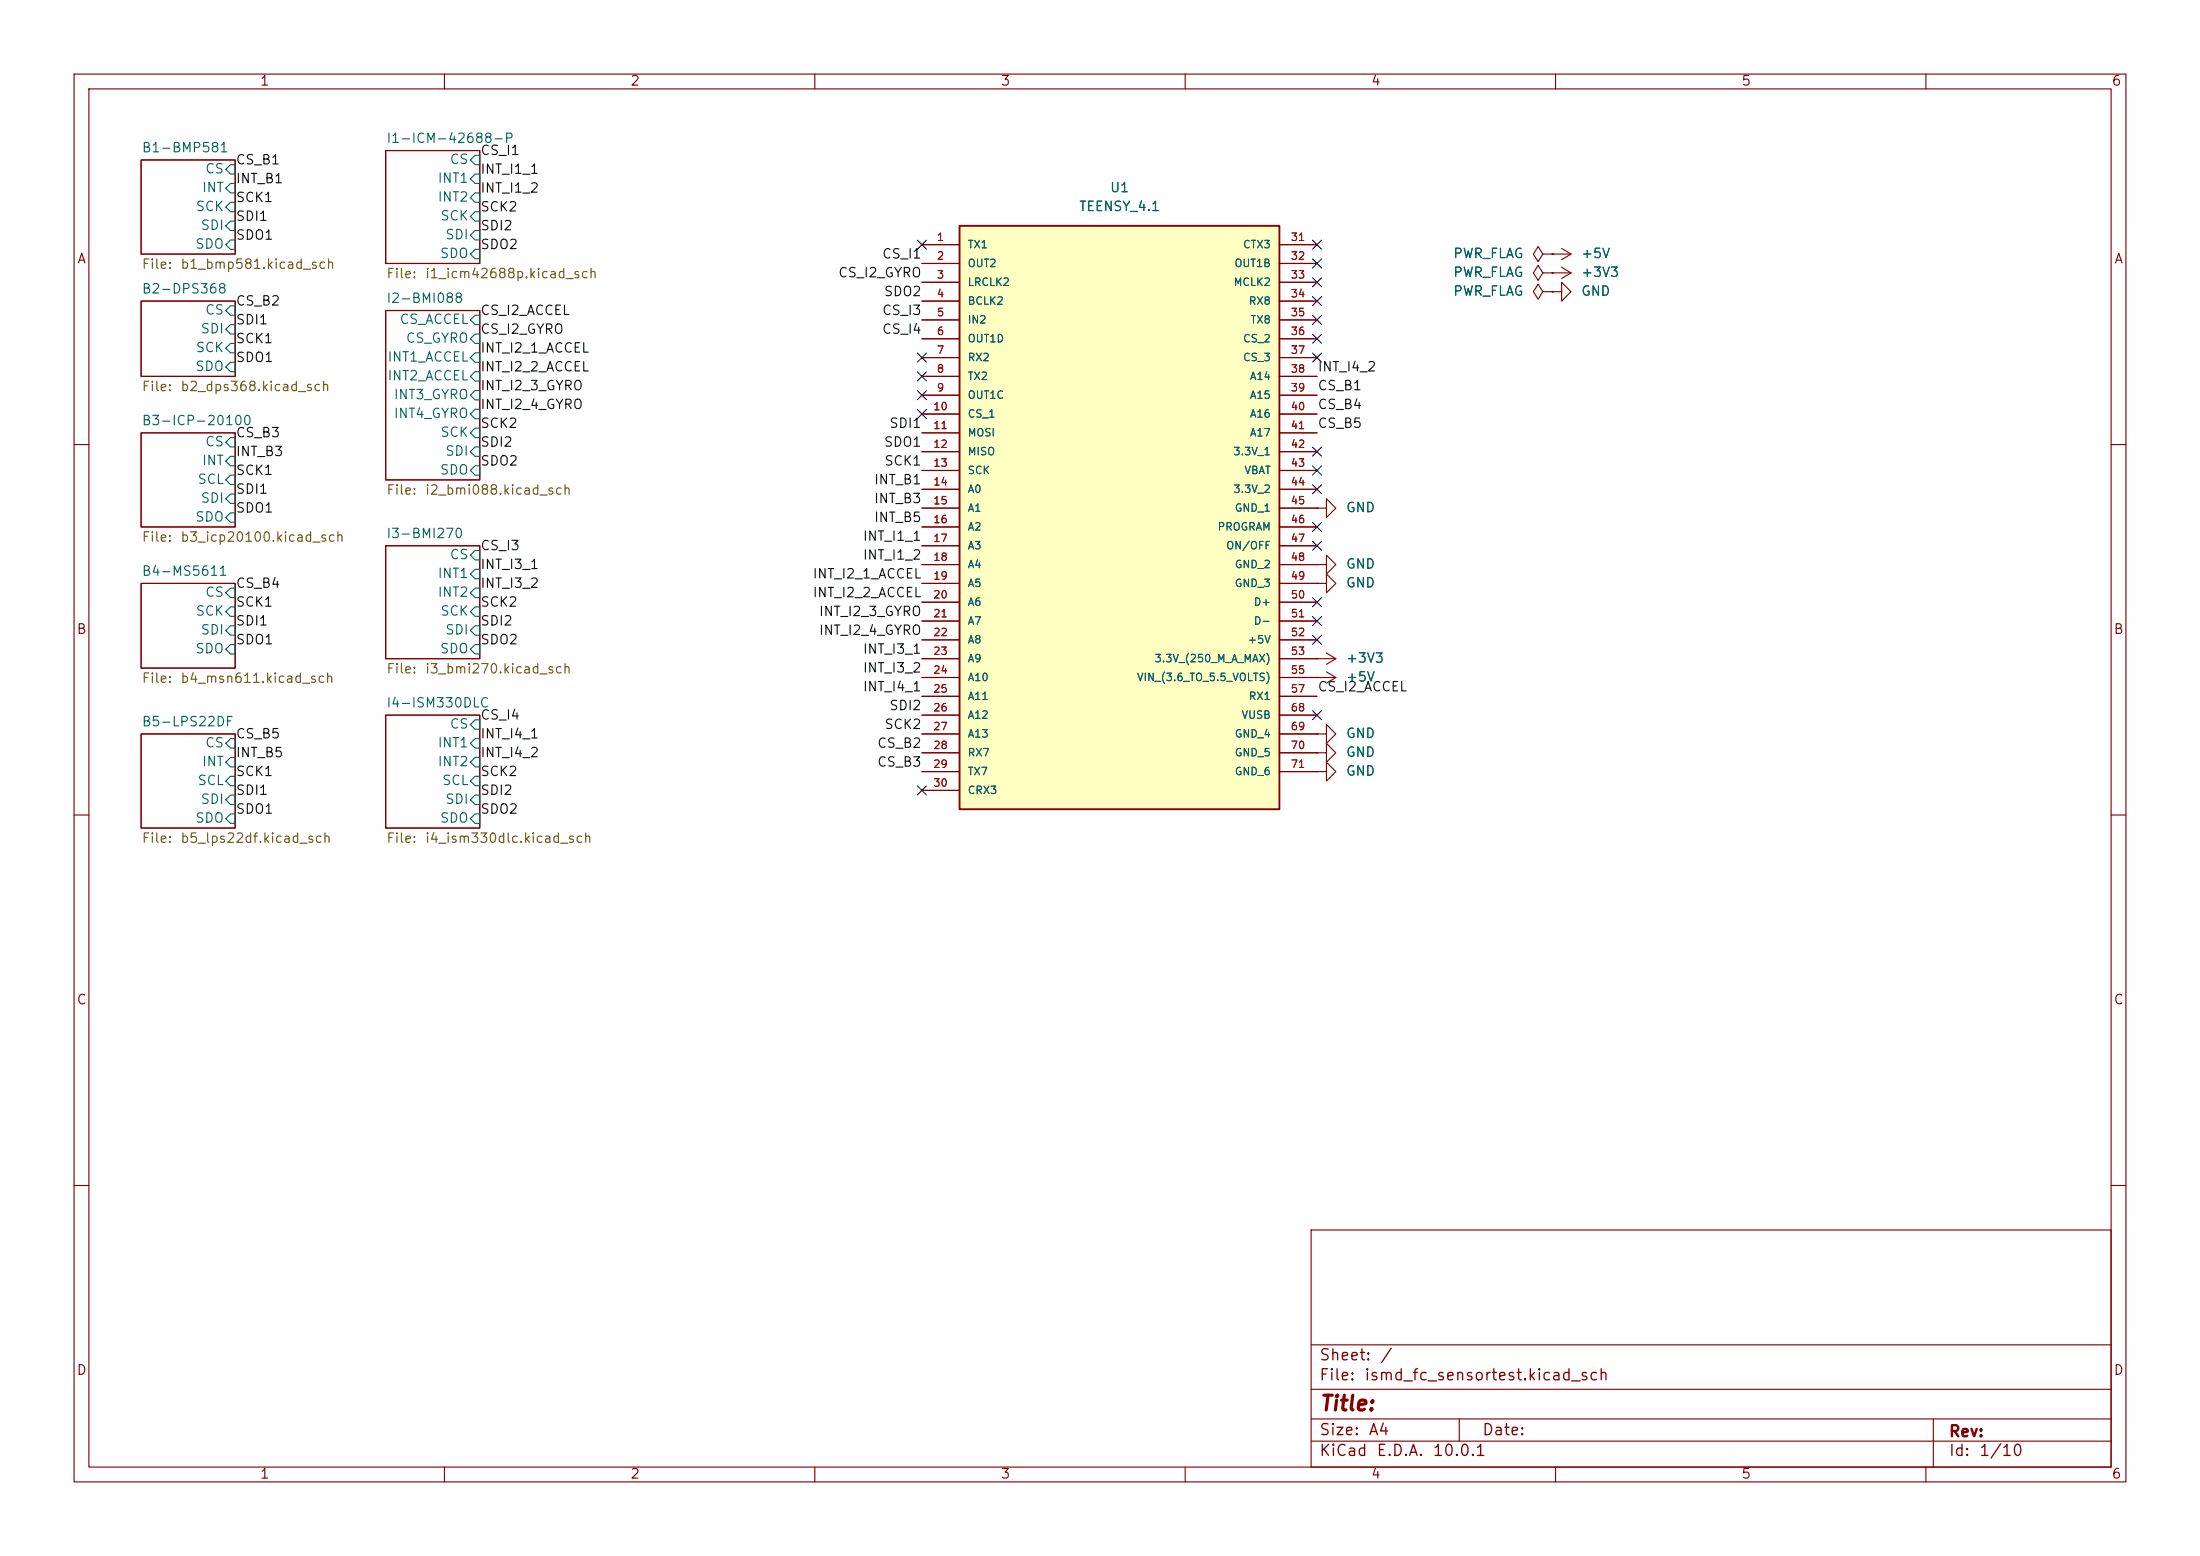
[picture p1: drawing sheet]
<svg xmlns="http://www.w3.org/2000/svg" width="297mm" height="210mm" viewBox="0 0 297 210" stroke-linecap="round" stroke-linejoin="round" font-family="sans-serif">
<g fill="none" stroke="#840000" stroke-width=".15">
<path d="M10 10h277v190h-277zM12 12h273v186h-273zM60 10v2M110 10v2M160 10v2M210 10v2M260 10v2M19 21.6h12.7v12.7h-12.7zM52.1 20.3h12.7v15.3h-12.7zM208.3 36.8l-.7-1-.6 1 .6 1 .7-1h1.2M208.3 39.4l-.7-1-.6 1 .6 1 .7-1h1.2M208.3 34.3l-.7-1-.6 1 .6 1 .7-1h1.2"/>
<path d="M209.5 39.4h1.3v-1.3l1.3 1.3-1.3 1.2v-1.2M209.5 39.4h.1M209.5 36.8h.1M209.5 34.3h.1M209.5 36.8h2.6M209.5 34.3h2.6M210.8 36.1l1.3 .7M210.8 33.5l1.3 .8M212.1 36.8l-1.3 .8M212.1 34.3l-1.3 .8M19 40.6h12.7v10.2h-12.7zM19 58.4h12.7v12.7h-12.7z"/>
<path d="M52.1 41.9h12.7v22.9h-12.7zM10 60h2M19 78.7h12.7v11.5h-12.7zM52.1 73.7h12.7v15.2h-12.7zM285 60h2M19 99.1h12.7v12.7h-12.7zM52.1 96.5h12.7v15.3h-12.7zM177.8 88.9h.1M177.8 91.4h.1M177.8 88.9h2.5M177.8 91.4h2.5M179.1 88.1l1.2 .8"/>
<path d="M179.1 90.7l1.2 .7M180.3 88.9l-1.2 .8M180.3 91.4l-1.2 .8M10 110h2M177.8 101.6h1.3v-1.3l1.2 1.3-1.2 1.3v-1.3M177.8 101.6h.1M177.8 104.1h1.3v-1.2l1.2 1.2-1.2 1.3v-1.3M177.8 104.1h.1M285 110h2M10 160h2M177 166h108v32h-108zM285 160h2"/>
<path d="M60 198v2M110 198v2M160 198v2M177 194.5h108M177 191.5h108M177 187.5h108M177 181.5h108M197 191.5v3M210 198v2M260 198v2M261 191.5v6.5"/>
</g>
<g fill="none" stroke="#006464" stroke-width=".15">
<path d="M30.5 25.4l.6-.6h.6v1.2h-.6zM30.5 27.9l.6-.6h.6v1.3h-.6zM30.5 30.5l.6-.7h.6v1.3h-.6zM30.5 33l.6-.6h.6v1.3h-.6zM31.1 22.2h.6v1.3h-.6l-.6-.6zM64.1 21h.7v1.2h-.7l-.6-.6zM64.1 23.5h.7v1.3h-.7l-.6-.7zM64.1 26h.7v1.3h-.7l-.6-.6zM64.1 28.6h.7v1.2h-.7l-.6-.6zM64.1 31.1h.7v1.3h-.7l-.6-.6zM64.1 33.7h.7v1.2h-.7l-.6-.6zM30.5 41.9l.6-.6h.6v1.2h-.6z"/>
<path d="M30.5 44.5l.6-.7h.6v1.3h-.6zM30.5 49.5l.6-.6h.6v1.3h-.6zM30.5 47l.6-.6h.6v1.2h-.6zM30.5 59.7l.6-.6h.6v1.2h-.6zM64.1 42.5h.7v1.3h-.7l-.6-.6zM64.1 45.1h.7v1.3h-.7l-.6-.7zM64.1 47.6h.7v1.3h-.7l-.6-.6zM64.1 50.2h.7v1.2h-.7l-.6-.6zM64.1 52.7h.7v1.3h-.7l-.6-.7zM64.1 55.2h.7v1.3h-.7l-.6-.6zM64.1 57.8h.7v1.3h-.7l-.6-.7zM30.5 62.2l.6-.6h.6v1.3h-.6z"/>
<path d="M30.5 64.8l.6-.7h.6v1.3h-.6zM30.5 67.3l.6-.6h.6v1.2h-.6zM30.5 69.9l.6-.7h.6v1.3h-.6zM64.1 74.3h.7v1.3h-.7l-.6-.7zM64.1 76.8h.7v1.3h-.7l-.6-.6zM64.1 79.4h.7v1.2h-.7l-.6-.6zM64.1 60.3h.7v1.3h-.7l-.6-.6zM64.1 62.9h.7v1.2h-.7l-.6-.6zM30.5 80l.6-.6h.6v1.2h-.6zM30.5 82.6l.6-.7h.6v1.3h-.6zM30.5 85.1l.6-.6h.6v1.2h-.6zM31.1 99.7h.6v1.3h-.6l-.6-.7z"/>
<path d="M31.1 87h.6v1.3h-.6l-.6-.7zM64.1 97.2h.7v1.2h-.7l-.6-.6zM64.1 99.7h.7v1.3h-.7l-.6-.7zM64.1 81.9h.7v1.3h-.7l-.6-.6zM64.1 84.5h.7v1.2h-.7l-.6-.6zM64.1 87h.7v1.3h-.7l-.6-.7zM30.5 105.4l.6-.6h.6v1.2h-.6zM31.1 102.2h.6v1.3h-.6l-.6-.6zM31.1 107.3h.6v1.3h-.6l-.6-.6zM31.1 109.9h.6v1.2h-.6l-.6-.6zM64.1 102.2h.7v1.3h-.7l-.6-.6zM64.1 104.8h.7v1.2h-.7l-.6-.6z"/>
<path d="M64.1 107.3h.7v1.3h-.7l-.6-.6zM64.1 109.9h.7v1.2h-.7l-.6-.6z"/>
</g>
<path d="M129.5 30.5h43.2v78.7h-43.2z" fill="#ffffc2"/>
<path d="M129.5 30.5h43.2v78.7h-43.2z" fill="none" stroke="#840000" stroke-width=".25"/>
<g fill="none" stroke="#840000" stroke-width=".15">
<path d="M124.5 33h5M124.5 35.6h5M124.5 38.1h5M172.7 33h5.1M172.7 35.6h5.1M172.7 38.1h5.1M209.5 34.3h.1M209.5 39.4h.1M209.5 36.8h.1M124.5 40.6h5M124.5 43.2h5M124.5 45.7h5"/>
<path d="M124.5 48.3h5M124.5 50.8h5M124.5 53.3h5M124.5 55.9h5M124.5 58.4h5M172.7 40.6h5.1M172.7 43.2h5.1M172.7 45.7h5.1M172.7 48.3h5.1M172.7 50.8h5.1M172.7 53.3h5.1M172.7 55.9h5.1"/>
<path d="M172.7 58.4h5.1M124.5 63.5h5M124.5 66h5M124.5 68.6h5M124.5 71.1h5M124.5 73.7h5M124.5 76.2h5M124.5 78.7h5M124.5 61h5M172.7 63.5h5.1M172.7 66h5.1M172.7 68.6h5.1"/>
<path d="M172.7 71.1h5.1M172.7 73.7h5.1M172.7 76.2h5.1M172.7 78.7h5.1M172.7 61h5.1M177.8 78.7h1.3v-1.2l1.2 1.2-1.2 1.3v-1.3M177.8 78.7h.1M177.8 68.6h1.3v-1.3l1.2 1.3-1.2 1.3v-1.3M177.8 68.6h.1M177.8 76.2h1.3v-1.3l1.2 1.3-1.2 1.3v-1.3M177.8 76.2h.1M124.5 81.3h5"/>
<path d="M124.5 83.8h5M124.5 86.4h5M124.5 88.9h5M124.5 91.4h5M124.5 94h5M124.5 96.5h5M124.5 99.1h5M172.7 81.3h5.1M172.7 83.8h5.1M172.7 86.4h5.1M172.7 88.9h5.1M172.7 91.4h5.1"/>
<path d="M172.7 94h5.1M172.7 96.5h5.1M172.7 99.1h5.1M177.8 99.1h1.3v-1.3l1.2 1.3-1.2 1.2v-1.2M177.8 99.1h.1M177.8 91.4h.1M177.8 88.9h.1M124.5 101.6h5M124.5 104.1h5M124.5 106.7h5M172.7 101.6h5.1M172.7 104.1h5.1"/>
<path d="M177.8 104.1h.1M177.8 101.6h.1"/>
</g>
<g fill="none" stroke="#000084" stroke-width=".15">
<path d="M123.9 32.4l1.2 1.2M125.1 32.4l-1.2 1.2M177.2 37.5l1.2 1.2M177.2 32.4l1.2 1.2M177.2 35l1.2 1.2M178.4 37.5l-1.2 1.2M178.4 32.4l-1.2 1.2M178.4 35l-1.2 1.2M123.9 50.2l1.2 1.2M123.9 55.3l1.2 1.2M123.9 52.7l1.2 1.2M123.9 47.7l1.2 1.2"/>
<path d="M125.1 50.2l-1.2 1.2M125.1 55.3l-1.2 1.2M125.1 52.7l-1.2 1.2M125.1 47.7l-1.2 1.2M177.2 45.1l1.2 1.2M177.2 47.7l1.2 1.2M177.2 42.6l1.2 1.2M177.2 40l1.2 1.2M178.4 45.1l-1.2 1.2M178.4 47.7l-1.2 1.2M178.4 42.6l-1.2 1.2M178.4 40l-1.2 1.2"/>
<path d="M177.2 65.4l1.2 1.2M177.2 62.9l1.2 1.2M177.2 60.4l1.2 1.2M177.2 70.5l1.2 1.2M177.2 73.1l1.2 1.2M178.4 65.4l-1.2 1.2M178.4 62.9l-1.2 1.2M178.4 60.4l-1.2 1.2M178.4 70.5l-1.2 1.2M178.4 73.1l-1.2 1.2M177.2 85.8l1.2 1.2M177.2 80.7l1.2 1.2"/>
<path d="M177.2 83.2l1.2 1.2M177.2 95.9l1.2 1.2M178.4 85.8l-1.2 1.2M178.4 80.7l-1.2 1.2M178.4 83.2l-1.2 1.2M178.4 95.9l-1.2 1.2M123.9 106.1l1.2 1.2M125.1 106.1l-1.2 1.2"/>
</g>
<text font-size="2" fill="#840000" x="178" y="190.9">Title:</text>
<g font-size="1.5" fill="#840000">
<text x="178" y="184">Sheet:</text>
<text x="186.2" y="184">/</text>
<text x="178" y="186.7">File:</text>
<text x="184.1" y="186.7">ismd_fc_sensortest.kicad_sch</text>
<text x="178" y="196.9">KiCad</text>
<text x="178" y="194.1">Size:</text>
<text x="184.7" y="194.1">A4</text>
<text x="185.7" y="196.9">E.D.A.</text>
<text x="193.3" y="196.9">10.0.1</text>
<text x="200" y="194.1">Date:</text>
<text x="263" y="194.3">Rev:</text>
<text x="263" y="196.9">Id:</text>
<text x="267.1" y="196.9">1/10</text>
</g>
<g font-size="1.3" fill="#840000">
<text x="35" y="11.9">1</text>
<text x="85" y="11.9">2</text>
<text x="135" y="11.9">3</text>
<text x="185" y="11.9">4</text>
<text x="235" y="11.9">5</text>
<text x="285" y="11.9">6</text>
<text x="10.3" y="35.9">A</text>
<text x="285.3" y="35.9">A</text>
<text x="10.3" y="85.9">B</text>
<text x="285.3" y="85.9">B</text>
<text x="10.3" y="135.9">C</text>
<text x="285.3" y="135.9">C</text>
<text x="10.3" y="185.9">D</text>
<text x="285.3" y="185.9">D</text>
<text x="35" y="199.9">1</text>
<text x="85" y="199.9">2</text>
<text x="135" y="199.9">3</text>
<text x="185" y="199.9">4</text>
<text x="235" y="199.9">5</text>
<text x="285" y="199.9">6</text>
</g>
<g font-size="1.3" fill="#006464">
<text x="19" y="20.9">B1-BMP581</text>
<text x="27.6" y="23.7">CS</text>
<text x="52.1" y="19.6">I1-ICM-42688-P</text>
<text x="60.6" y="22.5">CS</text>
<text x="26.3" y="28.8">SCK</text>
<text x="27.2" y="26.3">INT</text>
<text x="59" y="25">INT1</text>
<text x="59" y="27.5">INT2</text>
<text x="145.6" y="28.8">TEENSY_4.1</text>
<text x="149.8" y="26.3">U1</text>
<text x="26.3" y="33.9">SDO</text>
<text x="27" y="31.3">SDI</text>
<text x="59.3" y="35.2">SDO</text>
<text x="59.4" y="30.1">SCK</text>
<text x="60" y="32.6">SDI</text>
<text x="196.1" y="35.2">PWR_FLAG</text>
<text x="213.4" y="35.2">+5V</text>
<text x="19" y="39.9">B2-DPS368</text>
<text x="52.1" y="41.2">I2-BMI088</text>
<text x="196.1" y="37.7">PWR_FLAG</text>
<text x="196.1" y="40.2">PWR_FLAG</text>
<text x="213.4" y="40.2">GND</text>
<text x="213.4" y="37.7">+3V3</text>
<text x="26.3" y="47.9">SCK</text>
<text x="27" y="45.3">SDI</text>
<text x="27.6" y="42.8">CS</text>
<text x="53.9" y="44">CS_ACCEL</text>
<text x="54.7" y="46.6">CS_GYRO</text>
<text x="26.3" y="50.4">SDO</text>
<text x="52.2" y="49.1">INT1_ACCEL</text>
<text x="52.2" y="51.7">INT2_ACCEL</text>
<text x="19" y="57.7">B3-ICP-20100</text>
<text x="53.1" y="54.2">INT3_GYRO</text>
<text x="53.1" y="56.7">INT4_GYRO</text>
<text x="59.4" y="59.3">SCK</text>
<text x="26.6" y="65.6">SCL</text>
<text x="27.2" y="63.1">INT</text>
<text x="27.6" y="60.6">CS</text>
<text x="59.3" y="64.4">SDO</text>
<text x="60" y="61.8">SDI</text>
<text x="26.3" y="70.7">SDO</text>
<text x="27" y="68.2">SDI</text>
<text x="181.6" y="69.4">GND</text>
<text x="52.1" y="72.9">I3-BMI270</text>
<text x="60.6" y="75.8">CS</text>
<text x="181.6" y="77.1">GND</text>
<text x="19" y="78">B4-MS5611</text>
<text x="26.3" y="83.4">SCK</text>
<text x="27.6" y="80.9">CS</text>
<text x="59" y="78.3">INT1</text>
<text x="59" y="80.9">INT2</text>
<text x="59.4" y="83.4">SCK</text>
<text x="181.6" y="79.6">GND</text>
<text x="26.3" y="88.5">SDO</text>
<text x="27" y="86">SDI</text>
<text x="59.3" y="88.5">SDO</text>
<text x="60" y="86">SDI</text>
<text x="181.6" y="89.8">+3V3</text>
<text x="52.1" y="95.8">I4-ISM330DLC</text>
<text x="181.6" y="92.3">+5V</text>
<text x="19" y="98.3">B5-LPS22DF</text>
<text x="27.6" y="101.2">CS</text>
<text x="59" y="101.2">INT1</text>
<text x="60.6" y="98.7">CS</text>
<text x="181.6" y="99.9">GND</text>
<text x="26.6" y="106.3">SCL</text>
<text x="27.2" y="103.7">INT</text>
<text x="59" y="103.7">INT2</text>
<text x="59.6" y="106.3">SCL</text>
<text x="181.6" y="102.5">GND</text>
<text x="181.6" y="105">GND</text>
<text x="26.3" y="111.4">SDO</text>
<text x="27" y="108.8">SDI</text>
<text x="59.3" y="111.4">SDO</text>
<text x="60" y="108.8">SDI</text>
</g>
<g font-size="1.3" fill="#0f0f0f">
<text x="31.7" y="22.5">CS_B1</text>
<text x="64.8" y="21.2">CS_I1</text>
<text x="64.8" y="23.8">INT_I1_1</text>
<text x="31.7" y="27.6">SCK1</text>
<text x="31.7" y="25.1">INT_B1</text>
<text x="64.8" y="26.3">INT_I1_2</text>
<text x="64.8" y="28.9">SCK2</text>
<text x="31.7" y="32.7">SDO1</text>
<text x="31.7" y="30.1">SDI1</text>
<text x="64.8" y="33.9">SDO2</text>
<text x="64.8" y="31.4">SDI2</text>
<text x="119" y="35.2">CS_I1</text>
<text x="31.7" y="41.6">CS_B2</text>
<text x="113.1" y="37.8">CS_I2_GYRO</text>
<text x="119.2" y="40.3">SDO2</text>
<text x="31.7" y="44.1">SDI1</text>
<text x="31.7" y="46.6">SCK1</text>
<text x="64.8" y="47.9">INT_I2_1_ACCEL</text>
<text x="64.8" y="45.4">CS_I2_GYRO</text>
<text x="64.8" y="42.8">CS_I2_ACCEL</text>
<text x="119" y="42.8">CS_I3</text>
<text x="119" y="45.4">CS_I4</text>
<text x="31.7" y="49.2">SDO1</text>
<text x="64.8" y="53">INT_I2_3_GYRO</text>
<text x="64.8" y="50.5">INT_I2_2_ACCEL</text>
<text x="177.8" y="53">CS_B1</text>
<text x="177.8" y="50.5">INT_I4_2</text>
<text x="31.7" y="59.3">CS_B3</text>
<text x="64.8" y="55.5">INT_I2_4_GYRO</text>
<text x="64.8" y="58.1">SCK2</text>
<text x="120" y="58.1">SDI1</text>
<text x="177.8" y="58.1">CS_B5</text>
<text x="177.8" y="55.5">CS_B4</text>
<text x="31.7" y="64.4">SCK1</text>
<text x="31.7" y="61.9">INT_B3</text>
<text x="64.8" y="60.6">SDI2</text>
<text x="64.8" y="63.2">SDO2</text>
<text x="117.9" y="65.7">INT_B1</text>
<text x="119.2" y="60.6">SDO1</text>
<text x="119.3" y="63.2">SCK1</text>
<text x="31.7" y="67">SDI1</text>
<text x="31.7" y="69.5">SDO1</text>
<text x="117.9" y="68.2">INT_B3</text>
<text x="117.9" y="70.8">INT_B5</text>
<text x="64.8" y="77.1">INT_I3_1</text>
<text x="64.8" y="74.6">CS_I3</text>
<text x="116.4" y="75.9">INT_I1_2</text>
<text x="116.4" y="73.3">INT_I1_1</text>
<text x="31.7" y="82.2">SCK1</text>
<text x="31.7" y="79.7">CS_B4</text>
<text x="64.8" y="79.7">INT_I3_2</text>
<text x="64.8" y="82.2">SCK2</text>
<text x="109.6" y="80.9">INT_I2_2_ACCEL</text>
<text x="109.6" y="78.4">INT_I2_1_ACCEL</text>
<text x="110.5" y="83.5">INT_I2_3_GYRO</text>
<text x="31.7" y="84.7">SDI1</text>
<text x="31.7" y="87.3">SDO1</text>
<text x="64.8" y="87.3">SDO2</text>
<text x="64.8" y="84.7">SDI2</text>
<text x="110.5" y="86">INT_I2_4_GYRO</text>
<text x="116.4" y="88.6">INT_I3_1</text>
<text x="116.4" y="93.6">INT_I4_1</text>
<text x="116.4" y="91.1">INT_I3_2</text>
<text x="177.8" y="93.6">CS_I2_ACCEL</text>
<text x="31.7" y="100">CS_B5</text>
<text x="64.8" y="97.4">CS_I4</text>
<text x="64.8" y="100">INT_I4_1</text>
<text x="118.3" y="101.3">CS_B2</text>
<text x="119.3" y="98.7">SCK2</text>
<text x="120" y="96.2">SDI2</text>
<text x="31.7" y="105.1">SCK1</text>
<text x="31.7" y="102.5">INT_B5</text>
<text x="31.7" y="107.6">SDI1</text>
<text x="64.8" y="102.5">INT_I4_2</text>
<text x="64.8" y="105.1">SCK2</text>
<text x="64.8" y="107.6">SDI2</text>
<text x="118.3" y="103.8">CS_B3</text>
<text x="31.7" y="110.1">SDO1</text>
<text x="64.8" y="110.1">SDO2</text>
</g>
<g font-size="1.3" fill="#725600">
<text x="19" y="36.6">File:</text>
<text x="24.3" y="36.6">b1_bmp581.kicad_sch</text>
<text x="52.1" y="37.9">File:</text>
<text x="57.3" y="37.9">i1_icm42688p.kicad_sch</text>
<text x="19" y="53.1">File:</text>
<text x="24.3" y="53.1">b2_dps368.kicad_sch</text>
<text x="52.1" y="67.1">File:</text>
<text x="57.3" y="67.1">i2_bmi088.kicad_sch</text>
<text x="19" y="73.4">File:</text>
<text x="24.3" y="73.4">b3_icp20100.kicad_sch</text>
<text x="19" y="92.5">File:</text>
<text x="24.3" y="92.5">b4_msn611.kicad_sch</text>
<text x="52.1" y="91.2">File:</text>
<text x="57.3" y="91.2">i3_bmi270.kicad_sch</text>
<text x="19" y="114.1">File:</text>
<text x="24.3" y="114.1">b5_lps22df.kicad_sch</text>
<text x="52.1" y="114.1">File:</text>
<text x="57.3" y="114.1">i4_ism330dlc.kicad_sch</text>
</g>
<g font-size="1" fill="#a90000">
<text x="126.4" y="32.8">1</text>
<text x="126.4" y="35.3">2</text>
<text x="174.2" y="32.8">31</text>
<text x="174.2" y="35.3">32</text>
<text x="126.4" y="37.8">3</text>
<text x="126.4" y="40.4">4</text>
<text x="174.2" y="37.8">33</text>
<text x="174.2" y="40.4">34</text>
<text x="126.4" y="42.9">5</text>
<text x="126.4" y="45.5">6</text>
<text x="174.2" y="42.9">35</text>
<text x="174.2" y="45.5">36</text>
<text x="126.4" y="48">7</text>
<text x="126.4" y="50.5">8</text>
<text x="126.4" y="53.1">9</text>
<text x="174.2" y="48">37</text>
<text x="174.2" y="50.5">38</text>
<text x="174.2" y="53.1">39</text>
<text x="125.9" y="55.6">10</text>
<text x="125.9" y="58.2">11</text>
<text x="174.2" y="55.6">40</text>
<text x="174.2" y="58.2">41</text>
<text x="125.9" y="63.2">13</text>
<text x="125.9" y="65.8">14</text>
<text x="125.9" y="60.7">12</text>
<text x="174.2" y="60.7">42</text>
<text x="174.2" y="63.2">43</text>
<text x="174.2" y="65.8">44</text>
<text x="125.9" y="68.3">15</text>
<text x="125.9" y="70.9">16</text>
<text x="174.2" y="68.3">45</text>
<text x="174.2" y="70.9">46</text>
<text x="125.9" y="73.4">17</text>
<text x="125.9" y="75.9">18</text>
<text x="174.2" y="73.4">47</text>
<text x="174.2" y="75.9">48</text>
<text x="125.9" y="78.5">19</text>
<text x="125.9" y="81">20</text>
<text x="125.9" y="83.6">21</text>
<text x="174.2" y="78.5">49</text>
<text x="174.2" y="81">50</text>
<text x="174.2" y="83.6">51</text>
<text x="125.9" y="86.1">22</text>
<text x="125.9" y="88.6">23</text>
<text x="174.2" y="86.1">52</text>
<text x="174.2" y="88.6">53</text>
<text x="125.9" y="91.2">24</text>
<text x="125.9" y="93.7">25</text>
<text x="174.2" y="91.2">55</text>
<text x="174.2" y="93.7">57</text>
<text x="125.9" y="96.3">26</text>
<text x="125.9" y="98.8">27</text>
<text x="125.9" y="101.3">28</text>
<text x="174.2" y="96.3">68</text>
<text x="174.2" y="98.8">69</text>
<text x="174.2" y="101.3">70</text>
<text x="125.9" y="103.9">29</text>
<text x="125.9" y="106.4">30</text>
<text x="174.2" y="103.9">71</text>
</g>
<g font-size="1" fill="#006464">
<text x="130.6" y="33.8">TX1</text>
<text x="167.7" y="33.8">CTX3</text>
<text x="130.6" y="36.3">OUT2</text>
<text x="130.6" y="38.8">LRCLK2</text>
<text x="130.6" y="41.4">BCLK2</text>
<text x="166.5" y="38.8">MCLK2</text>
<text x="166.6" y="36.3">OUT1B</text>
<text x="168.5" y="41.4">RX8</text>
<text x="130.6" y="43.9">IN2</text>
<text x="130.6" y="46.5">OUT1D</text>
<text x="167.7" y="46.5">CS_2</text>
<text x="168.7" y="43.9">TX8</text>
<text x="130.6" y="49">RX2</text>
<text x="130.6" y="51.5">TX2</text>
<text x="167.7" y="49">CS_3</text>
<text x="168.6" y="51.5">A14</text>
<text x="130.6" y="54.1">OUT1C</text>
<text x="130.6" y="56.6">CS_1</text>
<text x="130.6" y="59.2">MOSI</text>
<text x="168.6" y="54.1">A15</text>
<text x="168.6" y="56.6">A16</text>
<text x="168.6" y="59.2">A17</text>
<text x="130.6" y="64.2">SCK</text>
<text x="130.6" y="61.7">MISO</text>
<text x="166.4" y="61.7">3.3V_1</text>
<text x="167.9" y="64.2">VBAT</text>
<text x="130.6" y="66.8">A0</text>
<text x="130.6" y="69.3">A1</text>
<text x="130.6" y="71.9">A2</text>
<text x="164.3" y="71.9">PROGRAM</text>
<text x="166.4" y="66.8">3.3V_2</text>
<text x="166.6" y="69.3">GND_1</text>
<text x="130.6" y="74.4">A3</text>
<text x="130.6" y="76.9">A4</text>
<text x="165.5" y="74.4">ON/OFF</text>
<text x="166.6" y="76.9">GND_2</text>
<text x="130.6" y="79.5">A5</text>
<text x="130.6" y="82">A6</text>
<text x="166.6" y="79.5">GND_3</text>
<text x="169.2" y="82">D+</text>
<text x="130.6" y="84.6">A7</text>
<text x="130.6" y="87.1">A8</text>
<text x="130.6" y="89.6">A9</text>
<text x="155.8" y="89.6">3.3V_(250_M_A_MAX)</text>
<text x="168.4" y="87.1">+5V</text>
<text x="169.2" y="84.6">D-</text>
<text x="130.6" y="92.2">A10</text>
<text x="130.6" y="94.7">A11</text>
<text x="153.4" y="92.2">VIN_(3.6_TO_5.5_VOLTS)</text>
<text x="168.5" y="94.7">RX1</text>
<text x="130.6" y="97.3">A12</text>
<text x="130.6" y="99.8">A13</text>
<text x="166.6" y="99.8">GND_4</text>
<text x="167.5" y="97.3">VUSB</text>
<text x="130.6" y="102.3">RX7</text>
<text x="130.6" y="104.9">TX7</text>
<text x="130.6" y="107.4">CRX3</text>
<text x="166.6" y="102.3">GND_5</text>
<text x="166.6" y="104.9">GND_6</text>
</g>
</svg>
